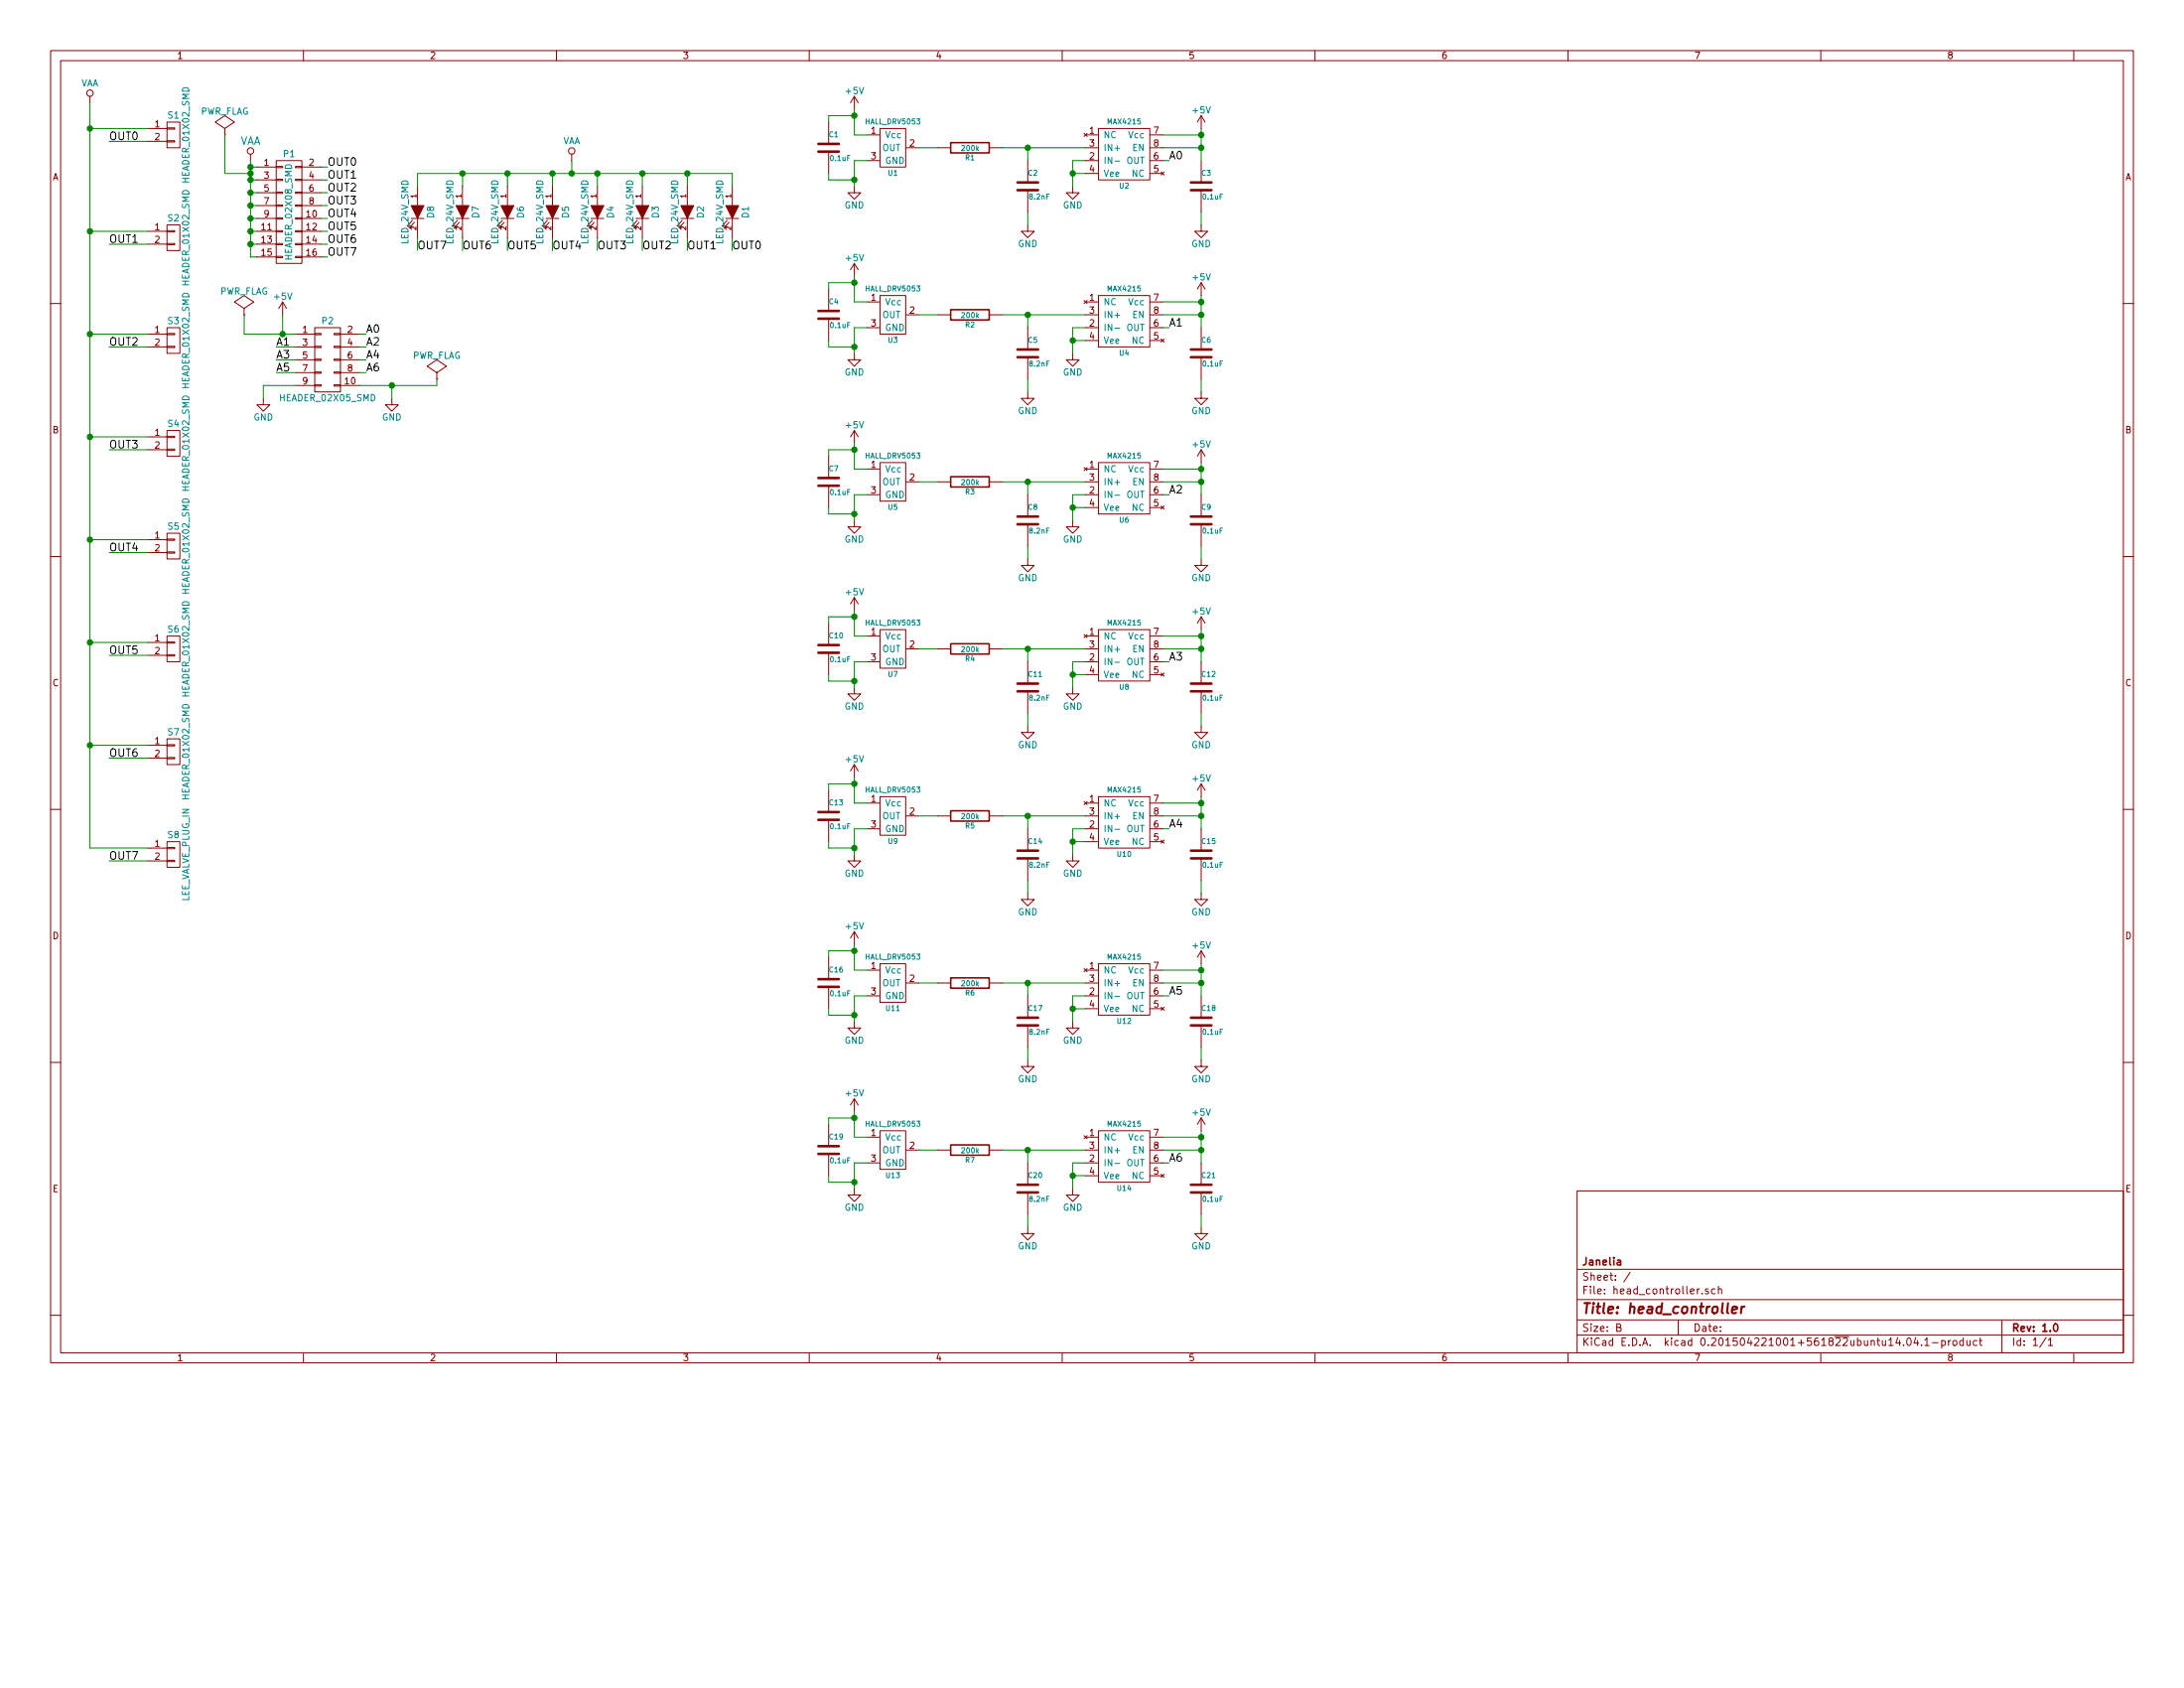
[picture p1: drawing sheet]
<svg xmlns="http://www.w3.org/2000/svg" width="279mm" height="216mm" viewBox="0 0 279 216" stroke-linecap="round" stroke-linejoin="round" font-family="sans-serif">
<g fill="none" stroke="#840000" stroke-width=".13">
<path d="M6.5 6.5h266.4v167.8h-266.4zM7.8 7.8h263.8v165.2h-263.8zM11.5 12.3v.8M18.9 16.4h2.5M18.9 18.1h2.5M21.4 18h1v.2h-1zM21.4 16.4h1v.1h-1zM21.4 15.6h1.6v3.3h-1.6zM28.8 17.3h.1M28.8 16.4l1.2-.8-1.2-.8-1.3 .8 1.3 .8v.9M32 19.7v.8M38.8 6.5v1.3"/>
<path d="M71.2 6.5v1.3M73.1 19.7v.8M103.5 6.5v1.3M106 15.6v2.8M106 19.4v2.8M109.3 12.3l-.5 .8M109.3 12.3v1.7M109.3 12.3l.5 .8M110.9 17.3h1.7M112.6 16.4h3.3v5h-3.3zM115.9 18.9h1.6M120 18.9h1.6"/>
<path d="M126.6 18.9h1.6M135.9 6.5v1.3M138.7 17.1l.4 .4M138.9 17.3h1.6M138.9 18.9h1.6M139.1 17.1l-.4 .4M140.5 16.4h6.6v6.6h-6.6zM147.1 17.3h1.6M147.1 18.9h1.6M153.7 14.8l-.5 .8M153.7 14.8v1.6M153.7 14.8l.5 .8"/>
<path d="M168.2 6.5v1.3M200.6 6.5v1.3M232.9 6.5v1.3M265.3 6.5v1.3M6.5 38.8h1.3M18.9 29.6h2.5M18.9 31.2h2.5M21.4 31.1h1v.2h-1zM21.4 29.5h1v.2h-1zM21.4 28.8h1.6v3.2h-1.6zM31.2 39.4l1.3-.8-1.3-.8-1.2 .8 1.2 .8v.9M32.9 21.4h2.4"/>
<path d="M32.9 23h2.4M32.9 24.7h2.4M32.9 26.3h2.4M32.9 27.9h2.4M32.9 29.6h2.4M32.9 31.2h2.4M32.9 32.9h2.4M35.3 32.8h.9v.2h-.9zM35.3 31.1h.9v.2h-.9zM35.3 29.5h.9v.2h-.9zM35.3 27.9h.9v.1h-.9zM35.3 26.2h.9v.2h-.9z"/>
<path d="M35.3 24.6h.9v.1h-.9zM35.3 22.9h.9v.2h-.9zM35.3 21.3h.9v.1h-.9zM35.3 20.5h3.3v13.2h-3.3zM36.2 38.6l-.5 .8M36.2 38.6v1.7M36.2 38.6l.5 .8M37.8 32.8h.8v.2h-.8zM37.8 31.1h.8v.2h-.8zM37.8 29.5h.8v.2h-.8zM37.8 27.9h.8v.1h-.8zM37.8 26.2h.8v.2h-.8z"/>
<path d="M37.8 24.6h.8v.1h-.8zM37.8 22.9h.8v.2h-.8zM37.8 21.3h.8v.1h-.8zM38.6 21.4h2.5M38.6 23h2.5M38.6 24.7h2.5M38.6 26.3h2.5M38.6 27.9h2.5M38.6 29.6h2.5M38.6 31.2h2.5M38.6 32.9h2.5M52.6 27.9h1.6"/>
<path d="M53 28.4l-.7 .8 .5-.1M53.4 23.8v2.5M53.4 27.9v2.5M58.3 27.9h1.7M58.8 28.4l-.7 .8 .4-.1M59.2 23.8v2.5M59.2 27.9v2.5M64.1 27.9h1.6M64.5 28.4l-.6 .8 .4-.1M64.9 23.8v2.5M64.9 27.9v2.5M69.8 27.9h1.7"/>
<path d="M70.3 28.4l-.7 .8 .4-.1M70.7 23.8v2.5M70.7 27.9v2.5M75.6 27.9h1.6M76 28.4l-.6 .8 .4-.1M76.4 23.8v2.5M76.4 27.9v2.5M81.4 27.9h1.6M81.8 28.4l-.7 .8 .4-.1M82.2 23.8v2.5M82.2 27.9v2.5M87.1 27.9h1.7"/>
<path d="M87.5 28.4l-.6 .8 .4-.1M87.9 23.8v2.5M87.9 27.9v2.5M92.9 27.9h1.6M93.3 28.4l-.7 .8 .4-.1M93.7 23.8v2.5M93.7 27.9v2.5M106 37v2.8M109.3 23.8v.9h.8l-.8 .8-.8-.8h.8M109.3 33.7v1.6M109.3 33.7l-.5 .8M109.3 33.7l.5 .8"/>
<path d="M110.9 20.5h1.7M110.9 38.6h1.7M112.6 37.8h3.3v4.9h-3.3zM131.5 28.8v.8h.8l-.8 .8-.8-.8h.8M131.5 20.5v2.8M131.5 24.3v2.8M137.2 23.8v.9h.9l-.9 .8-.8-.8h.8M138.7 38.4l.4 .4M138.9 20.5h1.6M138.9 38.6h1.6M138.9 22.2h1.6M139.1 38.4l-.4 .4"/>
<path d="M140.5 37.8h6.6v6.6h-6.6zM147.1 20.5h1.6M147.1 38.6h1.6M147.1 22.2h1.6M148.5 22l.4 .4M148.9 22l-.4 .4M153.7 28.8v.8h.8l-.8 .8-.9-.8h.9M153.7 20.5v2.8M153.7 24.3v2.8M153.7 36.2v1.6M153.7 36.2l-.5 .8M153.7 36.2l.5 .8"/>
<path d="M271.6 38.8h1.3M18.9 42.7h2.5M18.9 44.4h2.5M18.9 55.9h2.5M18.9 57.5h2.5M21.4 44.3h1v.2h-1zM21.4 42.6h1v.2h-1zM21.4 41.9h1.6v3.3h-1.6zM21.4 57.4h1v.2h-1zM21.4 55.8h1v.2h-1zM21.4 55.1h1.6v3.2h-1.6zM31.2 40.3h.1"/>
<path d="M33.7 50.9v.9h.8l-.8 .8-.8-.8h.8M37.8 42.7h2.5M37.8 44.4h2.5M37.8 46h2.5M37.8 47.7h2.5M37.8 49.3h2.5M40.3 49.2h.8v.2h-.8zM40.3 47.6h.8v.1h-.8zM40.3 45.9h.8v.2h-.8zM40.3 44.3h.8v.2h-.8zM40.3 42.6h.8v.2h-.8zM40.3 41.9h3.3v8.2h-3.3z"/>
<path d="M42.7 49.2h.9v.2h-.9zM42.7 47.6h.9v.1h-.9zM42.7 45.9h.9v.2h-.9zM42.7 44.3h.9v.2h-.9zM42.7 42.6h.9v.2h-.9zM43.6 42.7h2.4M43.6 44.4h2.4M43.6 46h2.4M43.6 47.7h2.4M43.6 49.3h2.4M50.1 50.9v.9h.8l-.8 .8-.8-.8h.8M55.9 48.5h.1"/>
<path d="M55.9 47.7l1.2-.9-1.2-.8-1.3 .8 1.3 .9v.8M106 40.8v2.8M106 58.3v2.8M109.3 45.2v.8h.8l-.8 .8-.8-.8h.8M109.3 55.1v1.6M109.3 55.1l-.5 .8M109.3 55.1l.5 .8M110.9 41.9h1.7M110.9 60h1.7M112.6 59.2h3.3v4.9h-3.3zM115.9 40.3h1.6M120 40.3h1.6"/>
<path d="M126.6 40.3h1.6M131.5 50.1v.8h.8l-.8 .9-.8-.9h.8M131.5 41.9v2.8M131.5 45.7v2.8M137.2 45.2v.8h.9l-.9 .8-.8-.8h.8M138.7 59.8l.4 .4M138.9 40.3h1.6M138.9 41.9h1.6M138.9 60h1.6M138.9 43.6h1.6M139.1 59.8l-.4 .4M140.5 59.2h6.6v6.5h-6.6z"/>
<path d="M147.1 40.3h1.6M147.1 41.9h1.6M147.1 60h1.6M147.1 43.6h1.6M148.5 43.4l.4 .4M148.9 43.4l-.4 .4M153.7 50.1v.8h.8l-.8 .9-.9-.9h.9M153.7 41.9v2.8M153.7 45.7v2.8M153.7 57.5v1.7M153.7 57.5l-.5 .8M153.7 57.5l.5 .8"/>
<path d="M6.5 71.2h1.3M18.9 69h2.5M18.9 70.7h2.5M21.4 70.6h1v.2h-1zM21.4 68.9h1v.2h-1zM21.4 68.2h1.6v3.3h-1.6zM106 62.1v2.8M106 79.7v2.8M109.3 66.6v.8h.8l-.8 .8-.8-.8h.8M109.3 76.4v1.7M109.3 76.4l-.5 .8M109.3 76.4l.5 .8"/>
<path d="M110.9 63.3h1.7M115.9 61.6h1.6M120 61.6h1.6M126.6 61.6h1.6M131.5 71.5v.8h.8l-.8 .8-.8-.8h.8M131.5 63.3v2.8M131.5 67.1v2.8M137.2 66.6v.8h.9l-.9 .8-.8-.8h.8M138.9 61.6h1.6M138.9 63.3h1.6M138.9 64.9h1.6M147.1 61.6h1.6"/>
<path d="M147.1 63.3h1.6M147.1 64.9h1.6M148.5 64.7l.4 .4M148.9 64.7l-.4 .4M153.7 71.5v.8h.8l-.8 .8-.9-.8h.9M153.7 63.3v2.8M153.7 67.1v2.8M153.7 78.9v1.6M153.7 78.9l-.5 .8M153.7 78.9l.5 .8M271.6 71.2h1.3M18.9 82.2h2.5"/>
<path d="M18.9 83.8h2.5M18.9 95.3h2.5M18.9 97h2.5M21.4 83.7h1v.2h-1zM21.4 82.1h1v.2h-1zM21.4 81.4h1.6v3.2h-1.6zM21.4 96.9h1v.2h-1zM21.4 95.2h1v.2h-1zM21.4 94.5h1.6v3.3h-1.6zM106 83.5v2.8M109.3 87.9v.9h.8l-.8 .8-.8-.8h.8M109.3 97.8v1.6"/>
<path d="M109.3 97.8l-.5 .8M109.3 97.8l.5 .8M110.9 81.4h1.7M110.9 84.6h1.7M112.6 80.5h3.3v5h-3.3zM115.9 83h1.6M120 83h1.6M126.6 83h1.6M131.5 92.9v.8h.8l-.8 .8-.8-.8h.8M131.5 84.6v2.8M131.5 88.4v2.8M137.2 87.9v.9h.9l-.9 .8-.8-.8h.8"/>
<path d="M138.7 81.2l.4 .4M138.9 81.4h1.6M138.9 83h1.6M138.9 84.6h1.6M138.9 86.3h1.6M139.1 81.2l-.4 .4M140.5 80.5h6.6v6.6h-6.6zM147.1 81.4h1.6M147.1 83h1.6M147.1 84.6h1.6M147.1 86.3h1.6M148.5 86.1l.4 .4"/>
<path d="M148.9 86.1l-.4 .4M153.7 92.9v.8h.8l-.8 .8-.9-.8h.9M153.7 84.6v2.8M153.7 88.4v2.8M6.5 103.5h1.3M18.9 108.5h2.5M18.9 110.1h2.5M21.4 110h1v.2h-1zM21.4 108.4h1v.2h-1zM21.4 107.7h1.6v3.2h-1.6zM106 101.1v2.8M106 104.9v2.8"/>
<path d="M109.3 109.3v.8h.8l-.8 .8-.8-.8h.8M109.3 119.2v1.6M109.3 119.2l-.5 .8M109.3 119.2l.5 .8M110.9 102.7h1.7M110.9 106h1.7M112.6 101.9h3.3v4.9h-3.3zM115.9 104.4h1.6M120 104.4h1.6M126.6 104.4h1.6M131.5 114.2v.8h.8l-.8 .9-.8-.9h.8M131.5 106v2.8"/>
<path d="M131.5 109.8v2.8M137.2 109.3v.8h.9l-.9 .8-.8-.8h.8M138.7 102.5l.4 .4M138.9 102.7h1.6M138.9 104.4h1.6M138.9 106h1.6M138.9 107.7h1.6M139.1 102.5l-.4 .4M140.5 101.9h6.6v6.6h-6.6zM147.1 102.7h1.6M147.1 104.4h1.6M147.1 106h1.6"/>
<path d="M147.1 107.7h1.6M148.5 107.5l.4 .3M148.9 107.5l-.4 .3M153.7 114.2v.8h.8l-.8 .9-.9-.9h.9M153.7 100.3v1.6M153.7 106v2.8M153.7 109.8v2.8M153.7 100.3l-.5 .8M153.7 100.3l.5 .8M271.6 103.5h1.3M6.5 135.9h1.3M106 122.4v2.8"/>
<path d="M106 126.2v2.8M109.3 130.7v.8h.8l-.8 .8-.8-.8h.8M110.9 124.1h1.7M110.9 127.4h1.7M112.6 123.3h3.3v4.9h-3.3zM115.9 125.7h1.6M120 125.7h1.6M126.6 125.7h1.6M131.5 135.6v.8h.8l-.8 .8-.8-.8h.8M131.5 127.4v2.8M131.5 131.2v2.7M137.2 130.7v.8h.9l-.9 .8-.8-.8h.8"/>
<path d="M138.7 123.9l.4 .4M138.9 124.1h1.6M138.9 125.7h1.6M138.9 127.4h1.6M138.9 129h1.6M139.1 123.9l-.4 .4M140.5 123.3h6.6v6.5h-6.6zM147.1 124.1h1.6M147.1 125.7h1.6M147.1 127.4h1.6M147.1 129h1.6M148.5 128.8l.4 .4"/>
<path d="M148.9 128.8l-.4 .4M153.7 135.6v.8h.8l-.8 .8-.9-.8h.9M153.7 121.6v1.7M153.7 127.4v2.8M153.7 131.2v2.7M153.7 121.6l-.5 .8M153.7 121.6l.5 .8M271.6 135.9h1.3M106 143.8v2.8M106 147.6v2.8M109.3 152v.8h.8l-.8 .9-.8-.9h.8M109.3 140.5v1.7"/>
<path d="M109.3 140.5l-.5 .8M109.3 140.5l.5 .8M110.9 145.5h1.7M110.9 148.7h1.7M112.6 144.6h3.3v5h-3.3zM115.9 147.1h1.6M120 147.1h1.6M126.6 147.1h1.6M131.5 157v.8h.8l-.8 .8-.8-.8h.8M131.5 148.7v2.8M131.5 152.5v2.8M137.2 152v.8h.9l-.9 .9-.8-.9h.8"/>
<path d="M138.7 145.3l.4 .3M138.9 145.5h1.6M138.9 147.1h1.6M138.9 148.7h1.6M138.9 150.4h1.6M139.1 145.3l-.4 .3M140.5 144.6h6.6v6.6h-6.6zM147.1 145.5h1.6M147.1 147.1h1.6M147.1 148.7h1.6M147.1 150.4h1.6M148.5 150.2l.4 .4"/>
<path d="M148.9 150.2l-.4 .4M153.7 157v.8h.8l-.8 .8-.9-.8h.9M153.7 143v1.6M153.7 148.7v2.8M153.7 152.5v2.8M153.7 143l-.5 .8M153.7 143l.5 .8M201.8 152.3h69.8v20.7h-69.8zM6.5 168.2h1.3M38.8 173v1.3M71.2 173v1.3M103.5 173v1.3"/>
<path d="M135.9 173v1.3M168.2 173v1.3M200.6 173v1.3M201.8 170.8h69.8M201.8 168.8h69.8M201.8 166.2h69.8M201.8 162.3h69.8M206.8 169.8l.5-.1v-.3l-.1-.1h-.4v1h.4l.1-.1 .1-.2-.2-.2M208.5 162.7l-.8 1.3M214.7 168.8v2M217.8 165.4v.1M218.5 164.9a.24 .24 0 0 0-.3 .1v.1l.3 .1 .1 .1-.2 .2-.2-.1"/>
<path d="M219.4 164.9l-.3-.1-.1 .2v.4l.1 .1 .3-.1M219.8 164.9l.2-.1 .2 .1v.6M219.8 164.5v1M232.9 173v1.3M244 171.2l.2-.1a.52 .52 0 0 1 .3 .5 .52 .52 0 0 1-.3 .5l-.2-.1-.1-.3zM245.1 171.1l-.2 .7h.6M245.3 171.5v.6M245.8 172v.1M246.2 171.4l.3-.3v1M246.2 172.1h.6M247.2 171.7h.7M248.4 171.5h.3l.2 .1-.1 .4h-.4"/>
<path d="M248.4 171.5v.9M249.3 171.5v.6M249.6 171.5l-.3 .1M249.9 171.5h.1h.3v.4v.1l-.3 .1-.1-.1zM251.2 171.5h-.3l-.2 .1 .1 .4 .1 .1 .3-.1M251.2 171.1v1M251.6 171.5l.1 .5 .2 .1 .1-.1M252 171.5v.6M252.9 171.5h-.3l-.2 .1 .1 .4 .1 .1 .3-.1M253.2 171.5h.4M253.3 171.1v.9l.3 .1M256.1 168.8v4.2"/>
<path d="M261.8 171.1l-.9 1.2M262 171.4l.3-.3v1M262 172.1h.6M265.3 173v1.3M271.6 168.2h1.3"/>
<circle cx="11.5" cy="11.9" r=".41"/>
<circle cx="32" cy="19.3" r=".41"/>
<circle cx="73.1" cy="19.3" r=".41"/>
</g>
<path d="M121.6 18.2h5v1.4h-5zM121.6 39.6h5v1.3h-5zM121.6 61h5v1.3h-5zM121.6 82.3h5v1.4h-5zM121.6 103.7h5v1.3h-5zM121.6 125.1h5v1.3h-5zM121.6 146.4h5v1.4h-5zM262.8 169.4l.1-.1a.52 .52 0 0 1 .4 .5 .52 .52 0 0 1-.4 .5 .63 .63 0 0 1-.1-.9z" fill="none" stroke="#840000" stroke-width=".2"/>
<path d="M221.6 167.5l.6-.1v-.2h-.5l-.2 .6 .2 .2 .4-.1M222.8 167.1l-.1 .9M223.2 167.1l-.3 .1-.1 .2" fill="none" stroke="#840000" stroke-width=".26"/>
<g fill="none" stroke="#008400" stroke-width=".13">
<path d="M11.5 13.1v95.4h7.4M11.5 16.4h7.4M14 18.1h4.9M28.8 17.3v4.9h3.2M109.3 14.8h-3.3v.8M109.3 14v3.3h1.6M117.5 18.9h2.5M128.2 18.9h10.7M131.5 18.9v1.6M148.7 17.3h5M148.7 18.9h5M153.7 16.4v4.1"/>
<path d="M11.5 29.6h7.4M14 31.2h4.9M32 21.4h.9M32 23h.9M32 24.7h.9M32 26.3h.9M32 27.9h.9M32 29.6h.9M32 31.2h.9M32 20.5v12.4h.9M41.1 21.4h.8M41.1 23h.8"/>
<path d="M41.1 24.7h.8M41.1 26.3h.8M41.1 27.9h.8M41.1 29.6h.8M41.1 31.2h.8M41.1 32.9h.8M53.4 23.8v-1.6h40.3v1.6M59.2 22.2v1.6M64.9 22.2v1.6M70.7 22.2v1.6M73.1 20.5v1.7M76.4 22.2v1.6"/>
<path d="M82.2 22.2v1.6M87.9 22.2v1.6M106 22.2v.8h3.3M109.3 36.2h-3.3v.8M109.3 35.3v3.3h1.6M110.9 20.5h-1.6v3.3M131.5 27.1v1.7M137.2 22.2h1.7M138.9 20.5h-1.7v3.3M148.7 20.5h.9M148.7 38.6h5M153.7 27.1v1.7"/>
<path d="M153.7 37.8v4.1M11.5 42.7h7.4M11.5 55.9h7.4M14 44.4h4.9M14 57.5h4.9M31.2 40.3v2.4h6.6M35.3 44.4h2.5M35.3 46h2.5M35.3 47.7h2.5M36.2 40.3v2.4M37.8 49.3h-4.1v1.6M46 44.4h.8"/>
<path d="M46 42.7h.8M46 46h.8M46 47.7h.8M50.1 49.3v1.6M55.9 48.5v.8h-9.9M106 43.6v.8h3.3M109.3 57.5h-3.3v.8M109.3 56.7v3.3h1.6M110.9 41.9h-1.6v3.3M117.5 40.3h2.5M128.2 40.3h10.7M131.5 40.3v1.6"/>
<path d="M131.5 48.5v1.6M137.2 43.6h1.7M138.9 41.9h-1.7v3.3M148.7 41.9h.9M148.7 40.3h5M148.7 60h5M153.7 48.5v1.6M153.7 59.2v4.1M11.5 69h7.4M14 70.7h4.9M106 64.9v.8h3.3M109.3 78.9h-3.3v.8"/>
<path d="M109.3 78.1v3.3h1.6M110.9 63.3h-1.6v3.3M117.5 61.6h2.5M128.2 61.6h10.7M131.5 61.6v1.7M131.5 69.9v1.6M137.2 64.9h1.7M138.9 63.3h-1.7v3.3M148.7 63.3h.9M148.7 61.6h5M153.7 69.9v1.6M11.5 95.3h7.4"/>
<path d="M11.5 82.2h7.4M14 83.8h4.9M14 97h4.9M106 86.3v.8h3.3M109.3 99.4v3.3h1.6M110.9 84.6h-1.6v3.3M117.5 83h2.5M128.2 83h10.7M131.5 83v1.6M131.5 91.2v1.7M137.2 86.3h1.7M138.9 84.6h-1.7v3.3"/>
<path d="M148.7 84.6h.9M148.7 81.4h5M148.7 83h5M153.7 80.5v4.1M153.7 91.2v1.7M14 110.1h4.9M106 107.7v.8h3.3M109.3 100.3h-3.3v.8M110.9 106h-1.6v3.3M117.5 104.4h2.5M128.2 104.4h10.7M131.5 104.4v1.6"/>
<path d="M131.5 112.6v1.6M137.2 107.7h1.7M138.9 106h-1.7v3.3M148.7 106h.9M148.7 102.7h5M148.7 104.4h5M153.7 101.9v4.1M153.7 112.6v1.6M106 129v.8h3.3M109.3 121.6h-3.3v.8M109.3 120.8v3.3h1.6M110.9 127.4h-1.6v3.3"/>
<path d="M117.5 125.7h2.5M128.2 125.7h10.7M131.5 125.7v1.7M131.5 133.9v1.7M137.2 129h1.7M138.9 127.4h-1.7v3.3M148.7 127.4h.9M148.7 124.1h5M148.7 125.7h5M153.7 123.3v4.1M153.7 133.9v1.7M106 150.4v.8h3.3"/>
<path d="M109.3 143h-3.3v.8M109.3 142.2v3.3h1.6M110.9 148.7h-1.6v3.3M117.5 147.1h2.5M128.2 147.1h10.7M131.5 147.1v1.6M131.5 155.3v1.7M137.2 150.4h1.7M138.9 148.7h-1.7v3.3M148.7 148.7h.9M148.7 145.5h5M148.7 147.1h5"/>
<path d="M153.7 144.6v4.1M153.7 155.3v1.7"/>
</g>
<g fill="#008400" stroke="#008400" stroke-width=".16">
<circle cx="32" cy="21.4" r=".33"/>
<circle cx="32" cy="31.2" r=".33"/>
<circle cx="32" cy="29.6" r=".33"/>
<circle cx="32" cy="27.9" r=".33"/>
<circle cx="32" cy="26.3" r=".33"/>
<circle cx="32" cy="24.7" r=".33"/>
<circle cx="32" cy="23" r=".33"/>
<circle cx="82.2" cy="22.2" r=".33"/>
<circle cx="87.9" cy="22.2" r=".33"/>
<circle cx="70.7" cy="22.2" r=".33"/>
<circle cx="64.9" cy="22.2" r=".33"/>
<circle cx="11.5" cy="16.4" r=".33"/>
<circle cx="11.5" cy="29.6" r=".33"/>
<circle cx="11.5" cy="42.7" r=".33"/>
<circle cx="11.5" cy="55.9" r=".33"/>
<circle cx="11.5" cy="69" r=".33"/>
<circle cx="11.5" cy="82.2" r=".33"/>
<circle cx="11.5" cy="95.3" r=".33"/>
<circle cx="59.2" cy="22.2" r=".33"/>
<circle cx="32" cy="22.2" r=".33"/>
<circle cx="36.2" cy="42.7" r=".33"/>
<circle cx="109.3" cy="23" r=".33"/>
<circle cx="109.3" cy="14.8" r=".33"/>
<circle cx="131.5" cy="18.9" r=".33"/>
<circle cx="73.1" cy="22.2" r=".33"/>
<circle cx="137.2" cy="22.2" r=".33"/>
<circle cx="153.7" cy="18.9" r=".33"/>
<circle cx="153.7" cy="17.3" r=".33"/>
<circle cx="109.3" cy="44.4" r=".33"/>
<circle cx="109.3" cy="36.2" r=".33"/>
<circle cx="131.5" cy="40.3" r=".33"/>
<circle cx="137.2" cy="43.6" r=".33"/>
<circle cx="153.7" cy="40.3" r=".33"/>
<circle cx="153.7" cy="38.6" r=".33"/>
<circle cx="109.3" cy="65.7" r=".33"/>
<circle cx="109.3" cy="57.5" r=".33"/>
<circle cx="131.5" cy="61.6" r=".33"/>
<circle cx="137.2" cy="64.9" r=".33"/>
<circle cx="153.7" cy="61.6" r=".33"/>
<circle cx="153.7" cy="60" r=".33"/>
<circle cx="109.3" cy="87.1" r=".33"/>
<circle cx="109.3" cy="78.9" r=".33"/>
<circle cx="131.5" cy="83" r=".33"/>
<circle cx="137.2" cy="86.3" r=".33"/>
<circle cx="153.7" cy="83" r=".33"/>
<circle cx="153.7" cy="81.4" r=".33"/>
<circle cx="109.3" cy="108.5" r=".33"/>
<circle cx="109.3" cy="100.3" r=".33"/>
<circle cx="131.5" cy="104.4" r=".33"/>
<circle cx="137.2" cy="107.7" r=".33"/>
<circle cx="153.7" cy="104.4" r=".33"/>
<circle cx="153.7" cy="102.7" r=".33"/>
<circle cx="109.3" cy="129.8" r=".33"/>
<circle cx="109.3" cy="121.6" r=".33"/>
<circle cx="131.5" cy="125.7" r=".33"/>
<circle cx="137.2" cy="129" r=".33"/>
<circle cx="153.7" cy="125.7" r=".33"/>
<circle cx="153.7" cy="124.1" r=".33"/>
<circle cx="109.3" cy="151.2" r=".33"/>
<circle cx="109.3" cy="143" r=".33"/>
<circle cx="131.5" cy="147.1" r=".33"/>
<circle cx="137.2" cy="150.4" r=".33"/>
<circle cx="153.7" cy="147.1" r=".33"/>
<circle cx="153.7" cy="145.5" r=".33"/>
<circle cx="50.1" cy="49.3" r=".33"/>
<circle cx="76.4" cy="22.2" r=".33"/>
</g>
<g fill="#840000" stroke="#840000" stroke-width=".13">
<path d="M92.9 26.3h1.6l-.8 1.6z"/>
<path d="M87.1 26.3h1.7l-.9 1.6z"/>
<path d="M81.4 26.3h1.6l-.8 1.6z"/>
<path d="M75.6 26.3h1.6l-.8 1.6z"/>
<path d="M69.8 26.3h1.7l-.8 1.6z"/>
<path d="M64.1 26.3h1.6l-.8 1.6z"/>
<path d="M58.3 26.3h1.7l-.8 1.6z"/>
<path d="M52.6 26.3h1.6l-.8 1.6z"/>
</g>
<g fill="none" stroke="#840000" stroke-width=".33">
<path d="M104.7 19.4h2.6M104.7 18.4h2.6M104.7 39.8h2.6M130.2 24.3h2.6M130.2 23.3h2.6M152.4 24.3h2.6M152.4 23.3h2.6M104.7 40.8h2.6M130.2 45.7h2.6M130.2 44.7h2.6M152.4 45.7h2.6M152.4 44.7h2.6"/>
<path d="M104.7 62.1h2.6M104.7 61.1h2.6M130.2 67.1h2.6M130.2 66.1h2.6M152.4 67.1h2.6M152.4 66.1h2.6M104.7 83.5h2.6M104.7 82.5h2.6M130.2 88.4h2.6M130.2 87.4h2.6M152.4 88.4h2.6M152.4 87.4h2.6"/>
<path d="M104.7 104.9h2.6M104.7 103.9h2.6M130.2 109.8h2.6M130.2 108.8h2.6M152.4 109.8h2.6M152.4 108.8h2.6M104.7 126.2h2.6M104.7 125.2h2.6M130.2 131.2h2.6M130.2 130.2h2.6M152.4 131.2h2.6M152.4 130.2h2.6"/>
<path d="M104.7 147.6h2.6M104.7 146.6h2.6M130.2 152.5h2.6M130.2 151.5h2.6M152.4 152.5h2.6M152.4 151.5h2.6"/>
</g>
<path d="M142.6 20.6h.6M142.6 42h.6M142.6 63.3h.6M142.6 84.7h.6M142.6 106.1h.6M142.6 127.4h.6M142.6 148.8h.6" fill="none" stroke="#008484" stroke-width=".13"/>
<text font-size="1.8" fill="#840000" x="202.4" y="168">Title: head_controller</text>
<g font-size="1.4">
<text x="14" y="17.9">OUT0</text>
<text x="41.9" y="21.2">OUT0</text>
<text x="41.9" y="22.8">OUT1</text>
<text x="149.6" y="20.4">A0</text>
<text x="41.9" y="24.5">OUT2</text>
<text x="41.9" y="26.1">OUT3</text>
<text x="41.9" y="27.8">OUT4</text>
<text x="41.9" y="29.4">OUT5</text>
<text x="14" y="31.1">OUT1</text>
<text x="41.9" y="31.1">OUT6</text>
<text x="41.9" y="32.7">OUT7</text>
<text x="53.4" y="31.9">OUT7</text>
<text x="59.2" y="31.9">OUT6</text>
<text x="64.9" y="31.9">OUT5</text>
<text x="70.7" y="31.9">OUT4</text>
<text x="76.4" y="31.9">OUT3</text>
<text x="82.2" y="31.9">OUT2</text>
<text x="87.9" y="31.9">OUT1</text>
<text x="93.7" y="31.9">OUT0</text>
<text x="149.6" y="41.7">A1</text>
<text x="14" y="44.2">OUT2</text>
<text x="35.3" y="44.2">A1</text>
<text x="35.3" y="45.9">A3</text>
<text x="35.3" y="47.5">A5</text>
<text x="46.8" y="42.6">A0</text>
<text x="46.8" y="44.2">A2</text>
<text x="46.8" y="45.9">A4</text>
<text x="46.8" y="47.5">A6</text>
<text x="14" y="57.4">OUT3</text>
<text x="149.6" y="63.1">A2</text>
<text x="14" y="70.5">OUT4</text>
<text x="14" y="83.7">OUT5</text>
<text x="149.6" y="84.5">A3</text>
<text x="14" y="96.8">OUT6</text>
<text x="149.6" y="105.8">A4</text>
<text x="14" y="110">OUT7</text>
<text x="149.6" y="127.2">A5</text>
<text x="149.6" y="148.6">A6</text>
</g>
<text font-size="1.4" fill="#008484" x="30.6" y="18.5">VAA</text>
<g font-size="1.4" fill="#840000">
<text x="202.4" y="161.9">Janelia</text>
<text x="202.4" y="165.5">File: head_controller.sch</text>
<text x="202.4" y="163.8">Sheet: /</text>
<text x="202.4" y="172.1">KiCad E.D.A. kicad 0.201504221001+561822ubuntu14.04.1-product</text>
<text x="202.4" y="170.3">Size: B</text>
<text x="216.6" y="170.3">Date:</text>
<text x="257.4" y="170.3">Rev: 1.0</text>
<text x="257.4" y="172.1">Id: 1/1</text>
</g>
<g font-size="1.2" fill="#840000">
<text x="22.6" y="7.5">1</text>
<text x="55" y="7.5">2</text>
<text x="87.4" y="7.5">3</text>
<text x="119.7" y="7.5">4</text>
<text x="152.1" y="7.5">5</text>
<text x="184.4" y="7.5">6</text>
<text x="216.8" y="7.5">7</text>
<text x="249.1" y="7.5">8</text>
<text x="6.7" y="23.1">A</text>
<text x="271.9" y="23.1">A</text>
<text x="6.7" y="55.4">B</text>
<text x="271.9" y="55.4">B</text>
<text x="6.7" y="87.8">C</text>
<text x="271.9" y="87.8">C</text>
<text x="6.7" y="120.1">D</text>
<text x="271.9" y="120.1">D</text>
<text x="6.7" y="152.5">E</text>
<text x="271.9" y="152.5">E</text>
<text x="22.6" y="174.1">1</text>
<text x="55" y="174.1">2</text>
<text x="87.4" y="174.1">3</text>
<text x="119.7" y="174.1">4</text>
<text x="152.1" y="174.1">5</text>
<text x="184.4" y="174.1">6</text>
<text x="216.8" y="174.1">7</text>
<text x="249.1" y="174.1">8</text>
</g>
<g font-size="1.1" fill="#008484">
<text x="10.3" y="11">VAA</text>
<text x="21.5" y="15.2">S1</text>
<text x="25.6" y="14.7">PWR_FLAG</text>
<text x="108.3" y="12">+5V</text>
<text x="113.2" y="17.7">Vcc</text>
<text x="141.2" y="17.7">NC</text>
<text x="144.4" y="17.7">Vcc</text>
<text x="152.6" y="14.5">+5V</text>
<text x="24.2" y="23.2" transform="rotate(-90 24.2 23.2)">HEADER_01X02_SMD</text>
<text x="36.3" y="20.1">P1</text>
<text x="71.9" y="18.4">VAA</text>
<text x="112.8" y="19.3">OUT</text>
<text x="113.2" y="21">GND</text>
<text x="141.2" y="21">IN-</text>
<text x="141.2" y="19.3">IN+</text>
<text x="141.2" y="22.6">Vee</text>
<text x="144" y="21">OUT</text>
<text x="144.8" y="22.6">NC</text>
<text x="144.8" y="19.3">EN</text>
<text x="21.5" y="28.3">S2</text>
<text x="55.5" y="27.8" transform="rotate(-90 55.5 27.8)">D8</text>
<text x="61.3" y="27.8" transform="rotate(-90 61.3 27.8)">D7</text>
<text x="67" y="27.8" transform="rotate(-90 67 27.8)">D6</text>
<text x="72.8" y="27.8" transform="rotate(-90 72.8 27.8)">D5</text>
<text x="78.5" y="27.8" transform="rotate(-90 78.5 27.8)">D4</text>
<text x="84.3" y="27.8" transform="rotate(-90 84.3 27.8)">D3</text>
<text x="90" y="27.8" transform="rotate(-90 90 27.8)">D2</text>
<text x="95.8" y="27.8" transform="rotate(-90 95.8 27.8)">D1</text>
<text x="108" y="26.7">GND</text>
<text x="136" y="26.7">GND</text>
<text x="37.3" y="33.1" transform="rotate(-90 37.3 33.1)">HEADER_02X08_SMD</text>
<text x="52.2" y="31.2" transform="rotate(-90 52.2 31.2)">LED_24V_SMD</text>
<text x="58" y="31.2" transform="rotate(-90 58 31.2)">LED_24V_SMD</text>
<text x="63.7" y="31.2" transform="rotate(-90 63.7 31.2)">LED_24V_SMD</text>
<text x="69.5" y="31.2" transform="rotate(-90 69.5 31.2)">LED_24V_SMD</text>
<text x="75.2" y="31.2" transform="rotate(-90 75.2 31.2)">LED_24V_SMD</text>
<text x="81" y="31.2" transform="rotate(-90 81 31.2)">LED_24V_SMD</text>
<text x="86.7" y="31.2" transform="rotate(-90 86.7 31.2)">LED_24V_SMD</text>
<text x="92.5" y="31.2" transform="rotate(-90 92.5 31.2)">LED_24V_SMD</text>
<text x="108.3" y="33.4">+5V</text>
<text x="130.2" y="31.6">GND</text>
<text x="152.4" y="31.6">GND</text>
<text x="152.6" y="35.9">+5V</text>
<text x="21.5" y="41.4">S3</text>
<text x="24.2" y="36.4" transform="rotate(-90 24.2 36.4)">HEADER_01X02_SMD</text>
<text x="28" y="37.7">PWR_FLAG</text>
<text x="35.1" y="38.3">+5V</text>
<text x="41.2" y="41.4">P2</text>
<text x="112.8" y="40.7">OUT</text>
<text x="113.2" y="39">Vcc</text>
<text x="141.2" y="39">NC</text>
<text x="141.2" y="40.7">IN+</text>
<text x="144.4" y="39">Vcc</text>
<text x="144.8" y="40.7">EN</text>
<text x="52.7" y="45.9">PWR_FLAG</text>
<text x="113.2" y="42.3">GND</text>
<text x="141.2" y="42.3">IN-</text>
<text x="141.2" y="44">Vee</text>
<text x="144" y="42.3">OUT</text>
<text x="144.8" y="44">NC</text>
<text x="24.2" y="49.5" transform="rotate(-90 24.2 49.5)">HEADER_01X02_SMD</text>
<text x="32.4" y="53.8">GND</text>
<text x="35.9" y="51.3">HEADER_02X05_SMD</text>
<text x="48.9" y="53.8">GND</text>
<text x="108" y="48">GND</text>
<text x="130.2" y="53">GND</text>
<text x="136" y="48">GND</text>
<text x="152.4" y="53">GND</text>
<text x="21.5" y="54.6">S4</text>
<text x="108.3" y="54.8">+5V</text>
<text x="152.6" y="57.2">+5V</text>
<text x="24.2" y="62.7" transform="rotate(-90 24.2 62.7)">HEADER_01X02_SMD</text>
<text x="112.8" y="62">OUT</text>
<text x="113.2" y="60.4">Vcc</text>
<text x="113.2" y="63.7">GND</text>
<text x="141.2" y="60.4">NC</text>
<text x="141.2" y="63.7">IN-</text>
<text x="141.2" y="62">IN+</text>
<text x="141.2" y="65.3">Vee</text>
<text x="144" y="63.7">OUT</text>
<text x="144.4" y="60.4">Vcc</text>
<text x="144.8" y="65.3">NC</text>
<text x="144.8" y="62">EN</text>
<text x="21.5" y="67.7">S5</text>
<text x="108" y="69.4">GND</text>
<text x="136" y="69.4">GND</text>
<text x="24.2" y="75.8" transform="rotate(-90 24.2 75.8)">HEADER_01X02_SMD</text>
<text x="108.3" y="76.1">+5V</text>
<text x="130.2" y="74.3">GND</text>
<text x="152.4" y="74.3">GND</text>
<text x="21.5" y="80.9">S6</text>
<text x="112.8" y="83.4">OUT</text>
<text x="113.2" y="81.8">Vcc</text>
<text x="141.2" y="81.8">NC</text>
<text x="141.2" y="83.4">IN+</text>
<text x="144.4" y="81.8">Vcc</text>
<text x="144.8" y="83.4">EN</text>
<text x="152.6" y="78.6">+5V</text>
<text x="24.2" y="89" transform="rotate(-90 24.2 89)">HEADER_01X02_SMD</text>
<text x="113.2" y="85.1">GND</text>
<text x="141.2" y="85.1">IN-</text>
<text x="141.2" y="86.7">Vee</text>
<text x="144" y="85.1">OUT</text>
<text x="144.8" y="86.7">NC</text>
<text x="21.5" y="94">S7</text>
<text x="108" y="90.8">GND</text>
<text x="130.2" y="95.7">GND</text>
<text x="136" y="90.8">GND</text>
<text x="152.4" y="95.7">GND</text>
<text x="108.3" y="97.5">+5V</text>
<text x="152.6" y="100">+5V</text>
<text x="21.5" y="107.2">S8</text>
<text x="24.2" y="102.1" transform="rotate(-90 24.2 102.1)">HEADER_01X02_SMD</text>
<text x="112.8" y="104.8">OUT</text>
<text x="113.2" y="103.1">Vcc</text>
<text x="113.2" y="106.4">GND</text>
<text x="141.2" y="103.1">NC</text>
<text x="141.2" y="106.4">IN-</text>
<text x="141.2" y="104.8">IN+</text>
<text x="144" y="106.4">OUT</text>
<text x="144.4" y="103.1">Vcc</text>
<text x="144.8" y="104.8">EN</text>
<text x="108" y="112.1">GND</text>
<text x="136" y="112.1">GND</text>
<text x="141.2" y="108.1">Vee</text>
<text x="144.8" y="108.1">NC</text>
<text x="24.2" y="115.4" transform="rotate(-90 24.2 115.4)">LEE_VALVE_PLUG_IN</text>
<text x="108.3" y="118.9">+5V</text>
<text x="130.2" y="117.1">GND</text>
<text x="152.4" y="117.1">GND</text>
<text x="113.2" y="124.5">Vcc</text>
<text x="141.2" y="124.5">NC</text>
<text x="144.4" y="124.5">Vcc</text>
<text x="152.6" y="121.3">+5V</text>
<text x="112.8" y="126.1">OUT</text>
<text x="113.2" y="127.8">GND</text>
<text x="141.2" y="127.8">IN-</text>
<text x="141.2" y="126.1">IN+</text>
<text x="141.2" y="129.4">Vee</text>
<text x="144" y="127.8">OUT</text>
<text x="144.8" y="129.4">NC</text>
<text x="144.8" y="126.1">EN</text>
<text x="108" y="133.5">GND</text>
<text x="136" y="133.5">GND</text>
<text x="108.3" y="140.2">+5V</text>
<text x="130.2" y="138.4">GND</text>
<text x="152.4" y="138.4">GND</text>
<text x="152.6" y="142.7">+5V</text>
<text x="112.8" y="147.5">OUT</text>
<text x="113.2" y="145.9">Vcc</text>
<text x="113.2" y="149.2">GND</text>
<text x="141.2" y="145.9">NC</text>
<text x="141.2" y="149.2">IN-</text>
<text x="141.2" y="147.5">IN+</text>
<text x="144" y="149.2">OUT</text>
<text x="144.4" y="145.9">Vcc</text>
<text x="144.8" y="147.5">EN</text>
<text x="108" y="154.9">GND</text>
<text x="136" y="154.9">GND</text>
<text x="141.2" y="150.8">Vee</text>
<text x="144.8" y="150.8">NC</text>
<text x="130.2" y="159.8">GND</text>
<text x="152.4" y="159.8">GND</text>
</g>
<g font-size="1.1" fill="#840000">
<text x="19.8" y="16.3">1</text>
<text x="19.8" y="17.9">2</text>
<text x="111.4" y="17.1">1</text>
<text x="139.4" y="17.1">1</text>
<text x="147.6" y="17.1">7</text>
<text x="33.8" y="21.2">1</text>
<text x="33.8" y="22.8">3</text>
<text x="39.5" y="21.2">2</text>
<text x="39.5" y="22.8">4</text>
<text x="111.4" y="20.4">3</text>
<text x="116.4" y="18.7">2</text>
<text x="139.4" y="20.4">2</text>
<text x="139.4" y="18.7">3</text>
<text x="139.4" y="22">4</text>
<text x="147.6" y="22">5</text>
<text x="147.6" y="20.4">6</text>
<text x="147.6" y="18.7">8</text>
<text x="19.8" y="29.4">1</text>
<text x="33.5" y="29.4">11</text>
<text x="33.8" y="24.5">5</text>
<text x="33.8" y="26.1">7</text>
<text x="33.8" y="27.8">9</text>
<text x="39.2" y="27.8">10</text>
<text x="39.2" y="29.4">12</text>
<text x="39.5" y="24.5">6</text>
<text x="39.5" y="26.1">8</text>
<text x="19.8" y="31.1">2</text>
<text x="33.5" y="31.1">13</text>
<text x="33.5" y="32.7">15</text>
<text x="39.2" y="31.1">14</text>
<text x="39.2" y="32.7">16</text>
<text x="111.4" y="38.5">1</text>
<text x="111.4" y="41.7">3</text>
<text x="116.4" y="40.1">2</text>
<text x="139.4" y="38.5">1</text>
<text x="139.4" y="41.7">2</text>
<text x="139.4" y="40.1">3</text>
<text x="147.6" y="41.7">6</text>
<text x="147.6" y="38.5">7</text>
<text x="147.6" y="40.1">8</text>
<text x="19.8" y="42.6">1</text>
<text x="19.8" y="44.2">2</text>
<text x="38.7" y="42.6">1</text>
<text x="38.7" y="44.2">3</text>
<text x="38.7" y="45.9">5</text>
<text x="38.7" y="47.5">7</text>
<text x="44.5" y="42.6">2</text>
<text x="44.5" y="44.2">4</text>
<text x="44.5" y="45.9">6</text>
<text x="44.5" y="47.5">8</text>
<text x="139.4" y="43.4">4</text>
<text x="147.6" y="43.4">5</text>
<text x="38.7" y="49.1">9</text>
<text x="44.2" y="49.1">10</text>
<text x="19.8" y="55.7">1</text>
<text x="19.8" y="57.4">2</text>
<text x="111.4" y="59.8">1</text>
<text x="139.4" y="59.8">1</text>
<text x="147.6" y="59.8">7</text>
<text x="111.4" y="63.1">3</text>
<text x="116.4" y="61.5">2</text>
<text x="139.4" y="63.1">2</text>
<text x="139.4" y="61.5">3</text>
<text x="139.4" y="64.8">4</text>
<text x="147.6" y="64.8">5</text>
<text x="147.6" y="63.1">6</text>
<text x="147.6" y="61.5">8</text>
<text x="19.8" y="68.9">1</text>
<text x="19.8" y="70.5">2</text>
<text x="19.8" y="82">1</text>
<text x="19.8" y="83.7">2</text>
<text x="111.4" y="81.2">1</text>
<text x="116.4" y="82.8">2</text>
<text x="139.4" y="81.2">1</text>
<text x="139.4" y="82.8">3</text>
<text x="147.6" y="81.2">7</text>
<text x="147.6" y="82.8">8</text>
<text x="111.4" y="84.5">3</text>
<text x="139.4" y="84.5">2</text>
<text x="139.4" y="86.1">4</text>
<text x="147.6" y="86.1">5</text>
<text x="147.6" y="84.5">6</text>
<text x="19.8" y="95.2">1</text>
<text x="19.8" y="96.8">2</text>
<text x="111.4" y="102.6">1</text>
<text x="111.4" y="105.8">3</text>
<text x="116.4" y="104.2">2</text>
<text x="139.4" y="102.6">1</text>
<text x="139.4" y="105.8">2</text>
<text x="139.4" y="104.2">3</text>
<text x="139.4" y="107.5">4</text>
<text x="147.6" y="107.5">5</text>
<text x="147.6" y="105.8">6</text>
<text x="147.6" y="102.6">7</text>
<text x="147.6" y="104.2">8</text>
<text x="19.8" y="108.3">1</text>
<text x="19.8" y="110">2</text>
<text x="111.4" y="123.9">1</text>
<text x="116.4" y="125.6">2</text>
<text x="139.4" y="123.9">1</text>
<text x="139.4" y="125.6">3</text>
<text x="147.6" y="123.9">7</text>
<text x="147.6" y="125.6">8</text>
<text x="111.4" y="127.2">3</text>
<text x="139.4" y="127.2">2</text>
<text x="139.4" y="128.9">4</text>
<text x="147.6" y="128.9">5</text>
<text x="147.6" y="127.2">6</text>
<text x="111.4" y="145.3">1</text>
<text x="111.4" y="148.6">3</text>
<text x="116.4" y="146.9">2</text>
<text x="139.4" y="145.3">1</text>
<text x="139.4" y="148.6">2</text>
<text x="139.4" y="146.9">3</text>
<text x="147.6" y="148.6">6</text>
<text x="147.6" y="145.3">7</text>
<text x="147.6" y="146.9">8</text>
<text x="139.4" y="150.2">4</text>
<text x="147.6" y="150.2">5</text>
</g>
<g font-size=".9" fill="#008484">
<text x="106.1" y="17.5">C1</text>
<text x="110.8" y="15.9">HALL_DRV5053</text>
<text x="141.8" y="15.9">MAX4215</text>
<text x="106.3" y="20.6">0.1uF</text>
<text x="113.7" y="22.5">U1</text>
<text x="123.1" y="19.3">200k</text>
<text x="123.5" y="20.5">R1</text>
<text x="131.5" y="22.5">C2</text>
<text x="153.7" y="22.5">C3</text>
<text x="131.7" y="25.5">8.2nF</text>
<text x="143.2" y="24.1">U2</text>
<text x="153.9" y="25.5">0.1uF</text>
<text x="106.1" y="38.9">C4</text>
<text x="106.3" y="41.9">0.1uF</text>
<text x="110.8" y="37.3">HALL_DRV5053</text>
<text x="123.1" y="40.7">200k</text>
<text x="123.5" y="41.9">R2</text>
<text x="141.8" y="37.3">MAX4215</text>
<text x="113.7" y="43.8">U3</text>
<text x="131.5" y="43.8">C5</text>
<text x="131.7" y="46.9">8.2nF</text>
<text x="143.2" y="45.5">U4</text>
<text x="153.7" y="43.8">C6</text>
<text x="153.9" y="46.9">0.1uF</text>
<text x="110.8" y="58.6">HALL_DRV5053</text>
<text x="141.8" y="58.6">MAX4215</text>
<text x="106.1" y="60.3">C7</text>
<text x="106.3" y="63.3">0.1uF</text>
<text x="113.7" y="65.2">U5</text>
<text x="123.1" y="62">200k</text>
<text x="123.5" y="63.2">R3</text>
<text x="131.5" y="65.2">C8</text>
<text x="153.7" y="65.2">C9</text>
<text x="131.7" y="68.2">8.2nF</text>
<text x="143.2" y="66.8">U6</text>
<text x="153.9" y="68.2">0.1uF</text>
<text x="106.1" y="81.6">C10</text>
<text x="110.8" y="80">HALL_DRV5053</text>
<text x="123.1" y="83.4">200k</text>
<text x="141.8" y="80">MAX4215</text>
<text x="106.3" y="84.7">0.1uF</text>
<text x="113.7" y="86.6">U7</text>
<text x="123.5" y="84.6">R4</text>
<text x="131.6" y="86.6">C11</text>
<text x="131.7" y="89.6">8.2nF</text>
<text x="143.2" y="88.2">U8</text>
<text x="153.8" y="86.6">C12</text>
<text x="153.9" y="89.6">0.1uF</text>
<text x="110.8" y="101.4">HALL_DRV5053</text>
<text x="141.8" y="101.4">MAX4215</text>
<text x="106.1" y="103">C13</text>
<text x="106.3" y="106">0.1uF</text>
<text x="113.7" y="107.9">U9</text>
<text x="123.1" y="104.8">200k</text>
<text x="123.5" y="106">R5</text>
<text x="131.6" y="107.9">C14</text>
<text x="153.8" y="107.9">C15</text>
<text x="131.7" y="111">8.2nF</text>
<text x="143" y="109.6">U10</text>
<text x="153.9" y="111">0.1uF</text>
<text x="106.1" y="124.4">C16</text>
<text x="110.8" y="122.7">HALL_DRV5053</text>
<text x="141.8" y="122.7">MAX4215</text>
<text x="106.3" y="127.4">0.1uF</text>
<text x="113.4" y="129.3">U11</text>
<text x="123.1" y="126.1">200k</text>
<text x="123.5" y="127.3">R6</text>
<text x="131.6" y="129.3">C17</text>
<text x="143" y="130.9">U12</text>
<text x="153.8" y="129.3">C18</text>
<text x="131.7" y="132.3">8.2nF</text>
<text x="153.9" y="132.3">0.1uF</text>
<text x="106.1" y="145.7">C19</text>
<text x="106.3" y="148.8">0.1uF</text>
<text x="110.8" y="144.1">HALL_DRV5053</text>
<text x="123.1" y="147.5">200k</text>
<text x="123.5" y="148.7">R7</text>
<text x="141.8" y="144.1">MAX4215</text>
<text x="113.4" y="150.7">U13</text>
<text x="131.6" y="150.7">C20</text>
<text x="131.7" y="153.7">8.2nF</text>
<text x="143" y="152.3">U14</text>
<text x="153.8" y="150.7">C21</text>
<text x="153.9" y="153.7">0.1uF</text>
</g>
<g font-size=".9" fill="#840000">
<text x="53.3" y="29.4" transform="rotate(-90 53.3 29.4)">2</text>
<text x="53.3" y="25.3" transform="rotate(-90 53.3 25.3)">1</text>
<text x="59" y="29.4" transform="rotate(-90 59 29.4)">2</text>
<text x="59" y="25.3" transform="rotate(-90 59 25.3)">1</text>
<text x="64.8" y="29.4" transform="rotate(-90 64.8 29.4)">2</text>
<text x="64.8" y="25.3" transform="rotate(-90 64.8 25.3)">1</text>
<text x="70.5" y="29.4" transform="rotate(-90 70.5 29.4)">2</text>
<text x="70.5" y="25.3" transform="rotate(-90 70.5 25.3)">1</text>
<text x="76.3" y="29.4" transform="rotate(-90 76.3 29.4)">2</text>
<text x="76.3" y="25.3" transform="rotate(-90 76.3 25.3)">1</text>
<text x="82" y="29.4" transform="rotate(-90 82 29.4)">2</text>
<text x="82" y="25.3" transform="rotate(-90 82 25.3)">1</text>
<text x="87.8" y="29.4" transform="rotate(-90 87.8 29.4)">2</text>
<text x="87.8" y="25.3" transform="rotate(-90 87.8 25.3)">1</text>
<text x="93.5" y="29.4" transform="rotate(-90 93.5 29.4)">2</text>
<text x="93.5" y="25.3" transform="rotate(-90 93.5 25.3)">1</text>
</g>
</svg>
